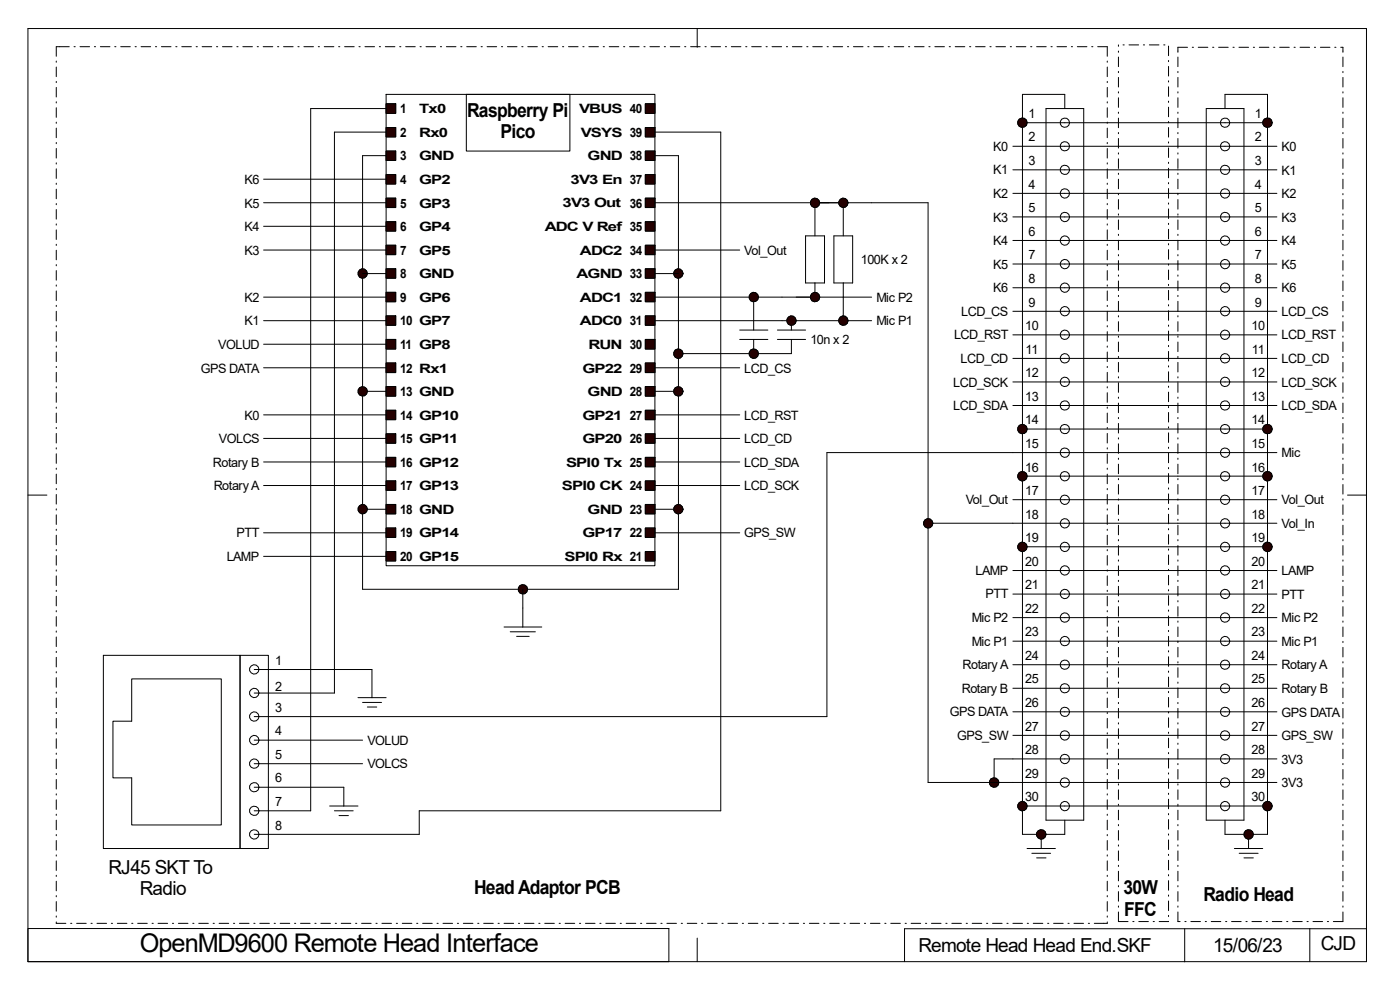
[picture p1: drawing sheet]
<svg xmlns="http://www.w3.org/2000/svg" width="297mm" height="210mm" viewBox="0 0 297 210" stroke-linecap="round" stroke-linejoin="round" font-family="sans-serif">
<g fill="none" stroke="#000" stroke-width=".21">
<path d="M5.9 6.1h284v197.9h-284zM11.9 13v.2M11.9 14.2v2.1M11.9 17.3v.2M11.9 18.5v2.1M14.7 9.9h-2.8v2M15.7 9.9h.3M17 9.9h2M20 9.9h.3M21.3 9.9h2M24.3 9.9h.3M25.6 9.9h2"/>
<path d="M28.7 9.9h.2M29.9 9.9h2.1M33 9.9h.2M34.2 9.9h2.1M37.3 9.9h.2M38.6 9.9h2M41.6 9.9h.3M42.9 9.9h2M45.9 9.9h.3M47.2 9.9h2M50.2 9.9h.3M51.5 9.9h2.1"/>
<path d="M54.6 9.9h.2M55.8 9.9h2.1M58.9 9.9h.2M60.2 9.9h2M63.2 9.9h.3M64.5 9.9h2M67.5 9.9h.3M68.8 9.9h2M71.8 9.9h.3M73.1 9.9h2M76.2 9.9h.2M77.4 9.9h2.1"/>
<path d="M80.5 9.9h.2M81.7 9.9h2.1M84.8 9.9h.2M86.1 9.9h2M89.1 9.9h.3M90.4 9.9h2M93.4 9.9h.3M94.7 9.9h2M97.7 9.9h.3M99 9.9h2M102.1 9.9h.2M103.3 9.9h2.1"/>
<path d="M106.4 9.9h.2M107.7 9.9h2M110.7 9.9h.3M112 9.9h2M115 9.9h.3M116.3 9.9h2M119.3 9.9h.3M120.6 9.9h2M123.7 9.9h.2M124.9 9.9h2.1M128 9.9h.2M129.2 9.9h2.1"/>
<path d="M132.3 9.9h.2M133.6 9.9h2M136.6 9.9h.3M137.9 9.9h2M140.9 9.9h.3M142.2 9.9h2M145.2 9.9h.3M146.5 9.9h2M147.9 6.1v3.9M149.6 9.9h.2M150.8 9.9h2.1M153.9 9.9h.2"/>
<path d="M155.2 9.9h2M158.2 9.9h.3M159.5 9.9h2M162.5 9.9h.3M163.8 9.9h2M166.8 9.9h.3M168.1 9.9h2M171.2 9.9h.2M172.4 9.9h2.1M175.5 9.9h.2M176.7 9.9h2.1M179.8 9.9h.2"/>
<path d="M181.1 9.9h2M184.1 9.9h.3M185.4 9.9h2M188.4 9.9h.3M189.7 9.9h2M192.7 9.9h.3M194 9.9h2M197.1 9.9h.2M198.3 9.9h2.1M201.4 9.9h.2M202.6 9.9h2.1M205.7 9.9h.3"/>
<path d="M207 9.9h2M210 9.9h.3M211.3 9.9h2M214.3 9.9h.3M215.6 9.9h2M218.7 9.9h.2M219.9 9.9h2.1M223 9.9h.2M224.2 9.9h2.1M227.3 9.9h.2M228.6 9.9h2M231.6 9.9h.3"/>
<path d="M232.9 9.9h2v2M234.9 13v.2M234.9 14.2v2.1M234.9 17.3v.2M234.9 18.5v2.1M237.3 9.5v.3M237.3 10.8v.3M237.3 12.1v2M237.3 15.2v.2M237.3 16.4v2.1M237.3 19.5v.2M238.3 9.5h.2"/>
<path d="M239.5 9.5h2.1M242.6 9.5h.2M243.8 9.5h2.1M246.9 9.5h.2M247.9 9.8v2M247.9 12.8v.3M247.9 14.1v2M247.9 17.1v.3M247.9 18.4v2M249.9 12.1v2M249.9 15.2v.2M249.9 16.4v2.1"/>
<path d="M249.9 19.5v.2M251.9 10h-2v1.1M252.9 10h.3M254.2 10h2M257.3 10h.2M258.5 10h2.1M261.6 10h.2M262.8 10h2.1M265.9 10h.2M267.2 10h2M270.2 10h.3M271.5 10h2"/>
<path d="M274.5 10h.3M275.8 10h2M278.8 10h.3M280.1 10h2.1M283.2 10h.2M284.4 10h.5v1.1M284.9 12.1v2M284.9 15.2v.2M284.9 16.4v2.1M284.9 19.5v.2M11.9 21.6v.2M11.9 22.9v2"/>
<path d="M11.9 25.9v.3M11.9 27.2v2M11.9 30.2v.3M11.9 31.5v2M11.9 34.5v.3M11.9 35.8v2M11.9 38.9v.2M55.9 38h26M81.9 20h57v100h-57zM81.9 22h2v2h-2zM81.9 27.1h2v1.9h-2zM81.9 32h2v2h-2z"/>
<path d="M81.9 37h2v2h-2zM81.9 23h-16v149h-12M81.9 28h-10.9v119h-17.1M81.9 33h-5v92h67v-92h-5M98.9 20h22v12h-22zM136.9 22h2v2h-2zM136.9 27.1h2v1.9h-2zM136.9 32h2v2h-2zM136.9 37h2v2h-2zM138.9 28h14v144h-64v5h-35M214.9 31h56M214.9 36h56"/>
<path d="M215.9 26h54M221.9 23h8v151h-8zM225.9 23v-3h-9v157h9v-3M234.9 21.6v.2M234.9 22.9v2M234.9 25.9v.3M234.9 27.2v2M234.9 30.2v.3M234.9 31.5v2M234.9 34.5v.3M234.9 35.8v2M234.9 38.9v.2"/>
<path d="M237.3 20.7v2.1M237.3 23.8v.2M237.3 25.1v2M237.3 28.1v.3M237.3 29.4v2M237.3 32.4v.3M237.3 33.7v2M237.3 36.7v.3M237.3 38v2M247.9 21.5v.2M247.9 22.7v2.1M247.9 25.8v.2"/>
<path d="M247.9 27.1v2M247.9 30.1v.3M247.9 31.4v2M247.9 34.4v.3M247.9 35.7v2M247.9 38.7v.3M249.9 20.7v2.1M249.9 23.8v.2M249.9 25.1v2M249.9 28.1v.3M249.9 29.4v2M249.9 32.4v.3"/>
<path d="M249.9 33.7v2M249.9 36.7v.3M249.9 38v2M255.9 23h8v151h-8zM259.9 23v-3h9v157h-9v-3M284.9 20.7v2.1M284.9 23.8v.2M284.9 25.1v2M284.9 28.1v.3M284.9 29.4v2M284.9 32.4v.3M284.9 33.7v2"/>
<path d="M284.9 36.7v.3M284.9 38v2M11.9 40.1v2.1M11.9 43.2v.2M11.9 44.4v2.1M11.9 47.5v.3M11.9 48.8v2M11.9 51.8v.3M11.9 53.1v2M11.9 56.1v.3M11.9 57.4v2M55.9 43h26"/>
<path d="M55.9 48h26M55.9 53h26M76.9 58h5M81.9 42h2v2h-2zM81.9 47h2v2h-2zM81.9 52h2v2h-2zM81.9 57h2v2h-2zM136.9 42h2v2h-2zM136.9 47h2v2h-2zM136.9 52h2v2h-2zM136.9 57h2v2h-2zM138.9 43h58v123h74"/>
<path d="M138.9 53h18M138.9 58h5M170.9 50h4v10h-4zM172.9 43v7M176.9 50h4v10h-4zM178.9 43v7M214.9 41h56M214.9 46h56M214.9 51h56M214.9 56h56M234.9 40.1v2.1M234.9 43.2v.2"/>
<path d="M234.9 44.4v2.1M234.9 47.5v.3M234.9 48.8v2M234.9 51.8v.3M234.9 53.1v2M234.9 56.1v.3M234.9 57.4v2M237.3 41.1v.2M237.3 42.3v2.1M237.3 45.4v.2M237.3 46.7v2M237.3 49.7v.3"/>
<path d="M237.3 51v2M237.3 54v.3M237.3 55.3v2M237.3 58.3v.3M237.3 59.6v2M247.9 40v2M247.9 43.1v.2M247.9 44.3v2.1M247.9 47.4v.2M247.9 48.6v2.1M247.9 51.7v.2M247.9 53v2"/>
<path d="M247.9 56v.3M247.9 57.3v2M249.9 41.1v.2M249.9 42.3v2.1M249.9 45.4v.2M249.9 46.7v2M249.9 49.7v.3M249.9 51v2M249.9 54v.3M249.9 55.3v2M249.9 58.3v.3M249.9 59.6v2"/>
<path d="M284.9 41.1v.2M284.9 42.3v2.1M284.9 45.4v.2M284.9 46.7v2M284.9 49.7v.3M284.9 51v2M284.9 54v.3M284.9 55.3v2M284.9 58.3v.3M284.9 59.6v2M11.9 60.5v.2M11.9 61.7v2.1"/>
<path d="M11.9 64.8v.2M11.9 66v2.1M11.9 69.1v.2M11.9 70.4v2M11.9 73.4v.3M11.9 74.7v2M11.9 77.7v.3M11.9 79v2M55.9 63h26M55.9 68h26M55.9 78h26M55.9 73h26"/>
<path d="M81.9 62h2v2h-2zM81.9 67h2v2h-2zM81.9 72h2v2h-2zM81.9 77h2v2h-2zM136.9 62h2v2h-2zM136.9 67h2v2h-2zM136.9 72h2v2h-2zM136.9 77h2v2h-2zM138.9 63h46M138.9 68h46M138.9 78h18M156.9 70h6"/>
<path d="M156.9 72h6M159.9 63v7M159.9 72v3M164.9 70h6M164.9 72h6M167.9 68v2M167.9 72v3h-24M172.9 60v3M178.9 60v8M214.9 61h56M214.9 66h56M214.9 71h56"/>
<path d="M214.9 76h56M234.9 60.5v.2M234.9 61.7v2.1M234.9 64.8v.2M234.9 66v2.1M234.9 69.1v.2M234.9 70.4v2M234.9 73.4v.3M234.9 74.7v2M234.9 77.7v.3M234.9 79v2M237.3 62.7v.2"/>
<path d="M237.3 63.9v2.1M237.3 67v.2M237.3 68.2v2.1M237.3 71.3v.2M237.3 72.6v2M237.3 75.6v.3M237.3 76.9v2M237.3 79.9v.3M247.9 60.3v.3M247.9 61.6v2M247.9 64.6v.3M247.9 65.9v2"/>
<path d="M247.9 69v.2M247.9 70.2v2.1M247.9 73.3v.2M247.9 74.5v2.1M247.9 77.6v.3M247.9 78.9v2M249.9 62.7v.2M249.9 63.9v2.1M249.9 67v.2M249.9 68.2v2.1M249.9 71.3v.2M249.9 72.6v2"/>
<path d="M249.9 75.6v.3M249.9 76.9v2M249.9 79.9v.3M284.9 62.7v.2M284.9 63.9v2.1M284.9 67v.2M284.9 68.2v2.1M284.9 71.3v.2M284.9 72.6v2M284.9 75.6v.3M284.9 76.9v2M284.9 79.9v.3"/>
<path d="M11.9 82v.3M11.9 83.3v2M11.9 86.4v.2M11.9 87.6v2.1M11.9 90.7v.2M11.9 91.9v2.1M11.9 95v.2M11.9 96.3v2M11.9 99.3v.3M55.9 98h26M55.9 93h26M55.9 88h26"/>
<path d="M76.9 83h5M81.9 82h2v2h-2zM81.9 87h2v2h-2zM81.9 92h2v2h-2zM81.9 97h2v2h-2zM136.9 82h2v2h-2zM136.9 87h2v2h-2zM136.9 92h2v2h-2zM136.9 97h2v2h-2zM138.9 98h18M138.9 93h18M138.9 88h18"/>
<path d="M138.9 83h5M214.9 81h56M214.9 86h56M215.9 91h54M234.9 82v.3M234.9 83.3v2M234.9 86.4v.2M234.9 87.6v2.1M234.9 90.7v.2M234.9 91.9v2.1M234.9 95v.2M234.9 96.3v2"/>
<path d="M234.9 99.3v.3M237.3 81.2v2M237.3 84.2v.3M237.3 85.5v2M237.3 88.6v.2M237.3 89.8v2.1M237.3 92.9v.2M237.3 94.1v2.1M237.3 97.2v.3M237.3 98.5v2M247.9 81.9v.3M247.9 83.2v2"/>
<path d="M247.9 86.2v.3M247.9 87.5v2M247.9 90.6v.2M247.9 91.8v2.1M247.9 94.9v.2M247.9 96.1v2.1M247.9 99.2v.2M249.9 81.2v2M249.9 84.2v.3M249.9 85.5v2M249.9 88.6v.2M249.9 89.8v2.1"/>
<path d="M249.9 92.9v.2M249.9 94.1v2.1M249.9 97.2v.3M249.9 98.5v2M270.9 96h-95.5v56h-121.5M284.9 81.2v2M284.9 84.2v.3M284.9 85.5v2M284.9 88.6v.2M284.9 89.8v2.1M284.9 92.9v.2M284.9 94.1v2.1"/>
<path d="M284.9 97.2v.3M284.9 98.5v2M5.9 105h4M11.9 100.6v2M11.9 103.6v.3M11.9 104.9v2M11.9 107.9v.3M11.9 109.2v2.1M11.9 112.3v.2M11.9 113.5v2.1M11.9 116.6v.2M11.9 117.9v2"/>
<path d="M55.9 118h26M55.9 113h26M55.9 103h26M76.9 108h5M81.9 102h2v2h-2zM81.9 107h2v2h-2zM81.9 112h2v2h-2zM81.9 117h2v2h-2zM136.9 102h2v2h-2zM136.9 107h2v2h-2zM136.9 112h2v2h-2zM136.9 117h2v2h-2z"/>
<path d="M138.9 113h18M138.9 103h18M138.9 108h5M196.9 111h74M214.9 106h56M215.9 101h54M215.9 116h54M234.9 100.6v2M234.9 103.6v.3M234.9 104.9v2M234.9 107.9v.3M234.9 109.2v2.1"/>
<path d="M234.9 112.3v.2M234.9 113.5v2.1M234.9 116.6v.2M234.9 117.9v2M237.3 101.5v.3M237.3 102.8v2M237.3 105.8v.3M237.3 107.1v2M237.3 110.2v.2M237.3 111.4v2.1M237.3 114.5v.2M237.3 115.7v2.1"/>
<path d="M237.3 118.8v.2M247.9 100.5v2M247.9 103.5v.3M247.9 104.8v2M247.9 107.8v.3M247.9 109.1v2M247.9 112.1v.3M247.9 113.4v2M247.9 116.5v.2M247.9 117.7v2.1M249.9 101.5v.3M249.9 102.8v2"/>
<path d="M249.9 105.8v.3M249.9 107.1v2M249.9 110.2v.2M249.9 111.4v2.1M249.9 114.5v.2M249.9 115.7v2.1M249.9 118.8v.2M284.9 101.5v.3M284.9 102.8v2M284.9 105.8v.3M284.9 107.1v2M284.9 110.2v.2"/>
<path d="M284.9 111.4v2.1M284.9 114.5v.2M284.9 115.7v2.1M284.9 118.8v.2M285.9 105h4M11.9 120.9v.3M11.9 122.2v2M11.9 125.2v.3M11.9 126.5v2M11.9 129.5v.3M11.9 130.8v2M11.9 133.9v.2"/>
<path d="M11.9 135.1v2.1M11.9 138.2v.2M11.9 139.4v2.1M21.9 139h29v41h-29zM50.9 139h6v41h-6zM106.9 133h8M108.2 134h5.4M109.6 135h2.7M110.9 125v8M214.9 121h56M214.9 126h56M214.9 131h56"/>
<path d="M214.9 136h56M234.9 120.9v.3M234.9 122.2v2M234.9 125.2v.3M234.9 126.5v2M234.9 129.5v.3M234.9 130.8v2M234.9 133.9v.2M234.9 135.1v2.1M234.9 138.2v.2M234.9 139.4v2.1M237.3 120.1v2"/>
<path d="M237.3 123.1v.3M237.3 124.4v2M237.3 127.4v.3M237.3 128.7v2M237.3 131.7v.3M237.3 133v2M237.3 136.1v.2M237.3 137.3v2.1M247.9 120.8v.2M247.9 122v2.1M247.9 125.1v.2M247.9 126.4v2"/>
<path d="M247.9 129.4v.3M247.9 130.7v2M247.9 133.7v.3M247.9 135v2M247.9 138v.3M247.9 139.3v2.1M249.9 120.1v2M249.9 123.1v.3M249.9 124.4v2M249.9 127.4v.3M249.9 128.7v2M249.9 131.7v.3"/>
<path d="M249.9 133v2M249.9 136.1v.2M249.9 137.3v2.1M284.9 120.1v2M284.9 123.1v.3M284.9 124.4v2M284.9 127.4v.3M284.9 128.7v2M284.9 131.7v.3M284.9 133v2M284.9 136.1v.2M284.9 137.3v2.1"/>
<path d="M11.9 142.5v.2M11.9 143.8v2M11.9 146.8v.3M11.9 148.1v2M11.9 151.1v.3M11.9 152.4v2M11.9 155.4v.3M11.9 156.7v2M11.9 159.8v.2M27.9 144h19v31h-19v-10h-3.9v-12h3.9zM53.9 142h25v6M53.9 157h23"/>
<path d="M75.9 148h6M76.9 149h4M77.9 150h2M214.9 141h56M214.9 146h56M214.9 151h56M214.9 156h56M234.9 142.5v.2M234.9 143.8v2M234.9 146.8v.3M234.9 148.1v2M234.9 151.1v.3"/>
<path d="M234.9 152.4v2M234.9 155.4v.3M234.9 156.7v2M234.9 159.8v.2M237.3 140.4v.2M237.3 141.6v2.1M237.3 144.7v.2M237.3 146v2M237.3 149v.3M237.3 150.3v2M237.3 153.3v.3M237.3 154.6v2"/>
<path d="M237.3 157.6v.3M237.3 158.9v2.1M247.9 142.4v.2M247.9 143.6v2.1M247.9 146.7v.2M247.9 148v2M247.9 151v.3M247.9 152.3v2M247.9 155.3v.3M247.9 156.6v2M247.9 159.6v.3M249.9 140.4v.2"/>
<path d="M249.9 141.6v2.1M249.9 144.7v.2M249.9 146v2M249.9 149v.3M249.9 150.3v2M249.9 153.3v.3M249.9 154.6v2M249.9 157.6v.3M249.9 158.9v2.1M284.9 140.4v.2M284.9 141.6v2.1M284.9 144.7v.2"/>
<path d="M284.9 146v2M284.9 149v.3M284.9 150.3v2M284.9 153.3v.3M284.9 154.6v2M284.9 157.6v.3M284.9 158.9v2.1M11.9 161v2.1M11.9 164.1v.2M11.9 165.4v2M11.9 168.4v.3M11.9 169.7v2"/>
<path d="M11.9 172.7v.3M11.9 174v2M11.9 177v.3M11.9 178.3v2M53.9 162h23M53.9 167h19v4M69.9 171h6M71 172h3.9M71.9 173h2M215.9 171h54M220.9 177v3M234.9 161v2.1"/>
<path d="M234.9 164.1v.2M234.9 165.4v2M234.9 168.4v.3M234.9 169.7v2M234.9 172.7v.3M234.9 174v2M234.9 177v.3M234.9 178.3v2M237.3 162v.2M237.3 163.2v2.1M237.3 166.3v.2M237.3 167.6v2"/>
<path d="M237.3 170.6v.3M237.3 171.9v2M237.3 174.9v.3M237.3 176.2v2M237.3 179.2v.3M247.9 160.9v2M247.9 164v.2M247.9 165.2v2.1M247.9 168.3v.2M247.9 169.5v2.1M247.9 172.6v.2M247.9 173.9v2"/>
<path d="M247.9 176.9v.3M247.9 178.2v2M249.9 162v.2M249.9 163.2v2.1M249.9 166.3v.2M249.9 167.6v2M249.9 170.6v.3M249.9 171.9v2M249.9 174.9v.3M249.9 176.2v2M249.9 179.2v.3M264.9 177v3"/>
<path d="M270.9 161h-60v5M284.9 162v.2M284.9 163.2v2.1M284.9 166.3v.2M284.9 167.6v2M284.9 170.6v.3M284.9 171.9v2M284.9 174.9v.3M284.9 176.2v2M284.9 179.2v.3M5.9 197h136v7h-136zM11.9 181.4v.2"/>
<path d="M11.9 182.6v2.1M11.9 185.7v.2M11.9 186.9v2.1M11.9 190v.2M11.9 191.3v2M11.9 194.3v.3M11.9 195.6v.3h2.1M15 195.9h.2M16.3 195.9h2M19.3 195.9h.3M20.6 195.9h2M23.6 195.9h.3"/>
<path d="M24.9 195.9h2M27.9 195.9h.3M29.2 195.9h2M32.3 195.9h.2M33.5 195.9h2.1M36.6 195.9h.2M37.8 195.9h2.1M40.9 195.9h.2M42.2 195.9h2M45.2 195.9h.3M46.5 195.9h2M49.5 195.9h.3"/>
<path d="M50.8 195.9h2M53.8 195.9h.3M55.1 195.9h2M58.2 195.9h.2M59.4 195.9h2.1M62.5 195.9h.2M63.8 195.9h2M66.8 195.9h.3M68.1 195.9h2M71.1 195.9h.3M72.4 195.9h2M75.4 195.9h.3"/>
<path d="M76.7 195.9h2M79.8 195.9h.2M81 195.9h2.1M84.1 195.9h.2M85.3 195.9h2.1M88.4 195.9h.2M89.7 195.9h2M92.7 195.9h.3M94 195.9h2M97 195.9h.3M98.3 195.9h2M101.3 195.9h.3"/>
<path d="M102.6 195.9h2M105.7 195.9h.2M106.9 195.9h2.1M110 195.9h.2M111.3 195.9h2M114.3 195.9h.3M115.6 195.9h2M118.6 195.9h.3M119.9 195.9h2M122.9 195.9h.3M124.2 195.9h2M127.3 195.9h.2"/>
<path d="M128.5 195.9h2.1M131.6 195.9h.2M132.8 195.9h2.1M135.9 195.9h.2M137.2 195.9h2M140.2 195.9h.3M141.5 195.9h2M144.5 195.9h.3M145.8 195.9h2M147.9 199v5M148.8 195.9h.3M150.1 195.9h2"/>
<path d="M153.2 195.9h.2M154.4 195.9h2.1M157.5 195.9h.2M158.7 195.9h2.1M161.8 195.9h.3M163.1 195.9h2M166.1 195.9h.3M167.4 195.9h2M170.4 195.9h.3M171.7 195.9h2M174.8 195.9h.2M176 195.9h2.1"/>
<path d="M179.1 195.9h.2M180.3 195.9h2.1M183.4 195.9h.2M184.7 195.9h2M187.7 195.9h.3M189 195.9h2M192 195.9h.3M193.3 195.9h2M196.3 195.9h.3M197.6 195.9h2M200.7 195.9h.2M201.9 195.9h2.1"/>
<path d="M205 195.9h.2M206.2 195.9h2.1M209.3 195.9h.2M210.6 195.9h2M213.6 195.9h.3M214.9 195.9h2M217.9 180h6M217.9 195.9h.3M218.9 181h4M219.2 195.9h2M219.9 182h2M222.2 195.9h.3"/>
<path d="M223.5 195.9h2.1M226.6 195.9h.2M227.8 195.9h2.1M230.9 195.9h.2M234.9 181.4v.2M234.9 182.6v2.1M234.9 185.7v.2M234.9 186.9v2.1M234.9 190v.2M234.9 191.3v2M234.9 194.3v.3M234.9 195.6v.3h-2.7"/>
<path d="M237.3 193.5v2h2M237.3 180.5v2M237.3 183.6v.2M237.3 184.8v2.1M237.3 187.9v.2M237.3 189.1v2.1M237.3 192.2v.2M240.3 195.5h.3M241.6 195.5h2M244.6 195.5h.3M247.9 195.5h-2M247.9 181.2v.3"/>
<path d="M247.9 182.5v2M247.9 185.5v.3M247.9 186.8v2M247.9 189.9v.2M247.9 191.1v2.1M247.9 194.2v.2M249.9 193.5v2h.5M249.9 180.5v2M249.9 183.6v.2M249.9 184.8v2.1M249.9 187.9v.2M249.9 189.1v2.1"/>
<path d="M249.9 192.2v.2M251.3 197v7M251.4 195.5h.2M252.6 195.5h2.1M255.7 195.5h.2M257 195.5h2M260 195.5h.3M261.3 195.5h2M261.9 180h6M262.9 181h4M263.9 182h2M264.3 195.5h.3"/>
<path d="M265.6 195.5h2M268.6 195.5h.3M269.9 195.5h2M273 195.5h.2M274.2 195.5h2.1M277.3 195.5h.2M277.9 197v7M278.6 195.5h2M281.6 195.5h.3M284.9 193.5v2h-2M284.9 180.5v2M284.9 183.6v.2"/>
<path d="M284.9 184.8v2.1M284.9 187.9v.2M284.9 189.1v2.1M284.9 192.2v.2M289.9 197h-98v7"/>
<circle cx="216.9" cy="26" r="1"/>
<circle cx="225.9" cy="26" r="1"/>
<circle cx="225.9" cy="31" r="1"/>
<circle cx="225.9" cy="36" r="1"/>
<circle cx="259.9" cy="26" r="1"/>
<circle cx="259.9" cy="31" r="1"/>
<circle cx="259.9" cy="36" r="1"/>
<circle cx="268.9" cy="26" r="1"/>
<circle cx="76.9" cy="58" r="1.01"/>
<circle cx="143.9" cy="58" r="1.01"/>
<circle cx="172.9" cy="43" r="1"/>
<circle cx="178.9" cy="43" r="1"/>
<circle cx="225.9" cy="51" r="1"/>
<circle cx="225.9" cy="56" r="1"/>
<circle cx="225.9" cy="41" r="1"/>
<circle cx="225.9" cy="46" r="1"/>
<circle cx="259.9" cy="41" r="1"/>
<circle cx="259.9" cy="46" r="1"/>
<circle cx="259.9" cy="51" r="1"/>
<circle cx="259.9" cy="56" r="1"/>
<circle cx="143.9" cy="75" r="1"/>
<circle cx="159.9" cy="63" r="1.01"/>
<circle cx="159.9" cy="75" r="1"/>
<circle cx="167.9" cy="68" r="1.01"/>
<circle cx="172.9" cy="63" r="1.01"/>
<circle cx="178.9" cy="68" r="1.01"/>
<circle cx="225.9" cy="71" r="1.01"/>
<circle cx="225.9" cy="76" r="1.01"/>
<circle cx="225.9" cy="61" r="1"/>
<circle cx="225.9" cy="66" r="1"/>
<circle cx="259.9" cy="76" r="1.01"/>
<circle cx="259.9" cy="71" r="1.01"/>
<circle cx="259.9" cy="66" r="1"/>
<circle cx="259.9" cy="61" r="1"/>
<circle cx="76.9" cy="83" r="1"/>
<circle cx="143.9" cy="83" r="1"/>
<circle cx="216.9" cy="91" r="1"/>
<circle cx="225.9" cy="81" r="1.01"/>
<circle cx="225.9" cy="91" r="1"/>
<circle cx="225.9" cy="96" r="1"/>
<circle cx="225.9" cy="86" r="1"/>
<circle cx="259.9" cy="81" r="1.01"/>
<circle cx="259.9" cy="96" r="1"/>
<circle cx="259.9" cy="86" r="1"/>
<circle cx="259.9" cy="91" r="1"/>
<circle cx="268.9" cy="91" r="1"/>
<circle cx="76.9" cy="108" r="1"/>
<circle cx="143.9" cy="108" r="1"/>
<circle cx="196.9" cy="111" r="1"/>
<circle cx="216.9" cy="116" r="1"/>
<circle cx="216.9" cy="101" r="1"/>
<circle cx="225.9" cy="106" r="1"/>
<circle cx="225.9" cy="111" r="1"/>
<circle cx="225.9" cy="101" r="1"/>
<circle cx="225.9" cy="116" r="1"/>
<circle cx="259.9" cy="116" r="1"/>
<circle cx="259.9" cy="111" r="1"/>
<circle cx="259.9" cy="101" r="1"/>
<circle cx="259.9" cy="106" r="1"/>
<circle cx="268.9" cy="101" r="1"/>
<circle cx="268.9" cy="116" r="1"/>
<circle cx="110.9" cy="125" r="1"/>
<circle cx="225.9" cy="131" r="1.01"/>
<circle cx="225.9" cy="136" r="1.01"/>
<circle cx="225.9" cy="121" r="1"/>
<circle cx="225.9" cy="126" r="1"/>
<circle cx="259.9" cy="136" r="1.01"/>
<circle cx="259.9" cy="131" r="1.01"/>
<circle cx="259.9" cy="126" r="1"/>
<circle cx="259.9" cy="121" r="1"/>
<circle cx="53.9" cy="157" r="1.01"/>
<circle cx="53.9" cy="152" r="1.01"/>
<circle cx="54" cy="142" r="1"/>
<circle cx="54" cy="147" r="1"/>
<circle cx="225.9" cy="151" r="1"/>
<circle cx="225.9" cy="146" r="1"/>
<circle cx="225.9" cy="156" r="1"/>
<circle cx="225.9" cy="141" r="1"/>
<circle cx="259.9" cy="146" r="1"/>
<circle cx="259.9" cy="151" r="1"/>
<circle cx="259.9" cy="156" r="1"/>
<circle cx="259.9" cy="141" r="1"/>
<circle cx="53.9" cy="162" r="1.01"/>
<circle cx="54" cy="172" r="1"/>
<circle cx="54" cy="177" r="1"/>
<circle cx="54" cy="167" r="1"/>
<circle cx="210.9" cy="166" r="1.01"/>
<circle cx="216.9" cy="171" r="1"/>
<circle cx="220.9" cy="177" r="1"/>
<circle cx="225.9" cy="161" r="1"/>
<circle cx="225.9" cy="166" r="1"/>
<circle cx="225.9" cy="171" r="1"/>
<circle cx="259.9" cy="161" r="1"/>
<circle cx="259.9" cy="171" r="1"/>
<circle cx="259.9" cy="166" r="1"/>
<circle cx="264.9" cy="177" r="1"/>
<circle cx="268.9" cy="171" r="1"/>
</g>
<g fill="#240000" stroke="#240000" stroke-width=".21">
<path d="M81.9 22h2v2h-2z" fill-rule="evenodd"/>
<path d="M81.9 27.1h2v1.9h-2z" fill-rule="evenodd"/>
<path d="M81.9 32h2v2h-2z" fill-rule="evenodd"/>
<path d="M81.9 37h2v2h-2z" fill-rule="evenodd"/>
<path d="M81.9 42h2v2h-2z" fill-rule="evenodd"/>
<path d="M81.9 47h2v2h-2z" fill-rule="evenodd"/>
<path d="M81.9 52h2v2h-2z" fill-rule="evenodd"/>
<path d="M81.9 57h2v2h-2z" fill-rule="evenodd"/>
<path d="M81.9 62h2v2h-2z" fill-rule="evenodd"/>
<path d="M81.9 67h2v2h-2z" fill-rule="evenodd"/>
<path d="M81.9 72h2v2h-2z" fill-rule="evenodd"/>
<path d="M81.9 77h2v2h-2z" fill-rule="evenodd"/>
<path d="M81.9 82h2v2h-2z" fill-rule="evenodd"/>
<path d="M81.9 87h2v2h-2z" fill-rule="evenodd"/>
<path d="M81.9 92h2v2h-2z" fill-rule="evenodd"/>
<path d="M81.9 97h2v2h-2z" fill-rule="evenodd"/>
<path d="M81.9 102h2v2h-2z" fill-rule="evenodd"/>
<path d="M81.9 107h2v2h-2z" fill-rule="evenodd"/>
<path d="M81.9 112h2v2h-2z" fill-rule="evenodd"/>
<path d="M81.9 117h2v2h-2z" fill-rule="evenodd"/>
<path d="M136.9 22h2v2h-2z" fill-rule="evenodd"/>
<path d="M136.9 27.1h2v1.9h-2z" fill-rule="evenodd"/>
<path d="M136.9 32h2v2h-2z" fill-rule="evenodd"/>
<path d="M136.9 37h2v2h-2z" fill-rule="evenodd"/>
<path d="M136.9 42h2v2h-2z" fill-rule="evenodd"/>
<path d="M136.9 47h2v2h-2z" fill-rule="evenodd"/>
<path d="M136.9 52h2v2h-2z" fill-rule="evenodd"/>
<path d="M136.9 57h2v2h-2z" fill-rule="evenodd"/>
<path d="M136.9 62h2v2h-2z" fill-rule="evenodd"/>
<path d="M136.9 67h2v2h-2z" fill-rule="evenodd"/>
<path d="M136.9 72h2v2h-2z" fill-rule="evenodd"/>
<path d="M136.9 77h2v2h-2z" fill-rule="evenodd"/>
<path d="M136.9 82h2v2h-2z" fill-rule="evenodd"/>
<path d="M136.9 87h2v2h-2z" fill-rule="evenodd"/>
<path d="M136.9 92h2v2h-2z" fill-rule="evenodd"/>
<path d="M136.9 97h2v2h-2z" fill-rule="evenodd"/>
<path d="M136.9 102h2v2h-2z" fill-rule="evenodd"/>
<path d="M136.9 107h2v2h-2z" fill-rule="evenodd"/>
<path d="M136.9 112h2v2h-2z" fill-rule="evenodd"/>
<path d="M136.9 117h2v2h-2z" fill-rule="evenodd"/>
<circle cx="268.9" cy="26" r="1.02"/>
<circle cx="268.9" cy="91" r="1.01"/>
<circle cx="268.9" cy="101" r="1.01"/>
<circle cx="268.9" cy="116" r="1.01"/>
<circle cx="268.9" cy="171" r="1.01"/>
<circle cx="264.9" cy="177" r=".99"/>
<circle cx="216.9" cy="26" r="1.01"/>
<circle cx="216.9" cy="91" r="1"/>
<circle cx="216.9" cy="116" r="1"/>
<circle cx="216.9" cy="171" r="1"/>
<circle cx="220.9" cy="177" r="1.01"/>
<circle cx="210.9" cy="166" r="1.01"/>
<circle cx="172.9" cy="63" r="1"/>
<circle cx="178.9" cy="68" r="1"/>
<circle cx="178.9" cy="43" r=".99"/>
<circle cx="172.9" cy="43" r=".99"/>
<circle cx="110.9" cy="125" r=".99"/>
<circle cx="143.9" cy="58" r=".99"/>
<circle cx="143.9" cy="83" r=".99"/>
<circle cx="143.9" cy="108" r=".99"/>
<circle cx="76.9" cy="108" r=".99"/>
<circle cx="76.9" cy="83" r=".99"/>
<circle cx="76.9" cy="58" r=".99"/>
<circle cx="216.9" cy="101" r="1"/>
<circle cx="196.9" cy="111" r=".99"/>
<circle cx="167.9" cy="68" r="1"/>
<circle cx="159.9" cy="63" r="1"/>
<circle cx="159.9" cy="75" r=".99"/>
<circle cx="143.9" cy="75" r=".99"/>
</g>
<text font-size="5.5" x="29.7" y="202">OpenMD9600 Remote Head Interface</text>
<g font-size="4.1">
<text x="99.1" y="24.8">Raspberry Pi</text>
<text x="106.2" y="29.3">Pico</text>
<text x="23" y="185.4">RJ45 SKT To</text>
<text x="29.7" y="189.9">Radio</text>
<text x="100.6" y="189.7">Head Adaptor PCB</text>
<text x="238.3" y="189.7">30W</text>
<text x="255.3" y="191.2">Radio Head</text>
<text x="238.5" y="194.3">FFC</text>
<text x="194.9" y="202.1">Remote Head Head End.SKF</text>
<text x="257.3" y="201.9">15/06/23</text>
<text x="280.2" y="201.6">CJD</text>
</g>
<g font-size="2.7">
<text x="84.9" y="24">1</text>
<text x="84.9" y="29">2</text>
<text x="88.9" y="24">Tx0</text>
<text x="88.9" y="29">Rx0</text>
<text x="122.8" y="24">VBUS 40</text>
<text x="123.2" y="29">VSYS 39</text>
<text x="218.2" y="25">1</text>
<text x="266.2" y="25">1</text>
<text x="84.9" y="34">3</text>
<text x="88.9" y="34">GND</text>
<text x="124.7" y="34">GND 38</text>
<text x="210.7" y="32">K0</text>
<text x="218.2" y="30">2</text>
<text x="218.2" y="35">3</text>
<text x="266.2" y="30">2</text>
<text x="266.2" y="35">3</text>
<text x="271.9" y="32">K0</text>
<text x="51.9" y="39">K6</text>
<text x="84.9" y="39">4</text>
<text x="88.9" y="39">GP2</text>
<text x="121" y="39">3V3 En 37</text>
<text x="210.7" y="37">K1</text>
<text x="210.7" y="42">K2</text>
<text x="218.2" y="40">4</text>
<text x="266.2" y="40">4</text>
<text x="271.9" y="37">K1</text>
<text x="51.9" y="44">K5</text>
<text x="84.9" y="44">5</text>
<text x="88.9" y="44">GP3</text>
<text x="119.3" y="44">3V3 Out 36</text>
<text x="210.7" y="47">K3</text>
<text x="218.2" y="45">5</text>
<text x="266.2" y="45">5</text>
<text x="271.9" y="42">K2</text>
<text x="271.9" y="47">K3</text>
<text x="51.9" y="49">K4</text>
<text x="84.9" y="49">6</text>
<text x="88.9" y="49">GP4</text>
<text x="115.6" y="49">ADC V Ref 35</text>
<text x="210.7" y="52">K4</text>
<text x="218.2" y="50">6</text>
<text x="266.2" y="50">6</text>
<text x="271.9" y="52">K4</text>
<text x="51.9" y="54">K3</text>
<text x="84.9" y="54">7</text>
<text x="84.9" y="59">8</text>
<text x="88.9" y="59">GND</text>
<text x="88.9" y="54">GP5</text>
<text x="122.3" y="59">AGND 33</text>
<text x="123" y="54">ADC2</text>
<text x="133.6" y="54">34</text>
<text x="157.9" y="54">Vol_Out</text>
<text x="182.6" y="56">100K x 2</text>
<text x="210.7" y="57">K5</text>
<text x="218.2" y="55">7</text>
<text x="266.2" y="55">7</text>
<text x="271.9" y="57">K5</text>
<text x="51.9" y="64">K2</text>
<text x="84.9" y="64">9</text>
<text x="88.9" y="64">GP6</text>
<text x="123" y="64">ADC1</text>
<text x="133.6" y="64">32</text>
<text x="185.9" y="64">Mic P2</text>
<text x="210.7" y="62">K6</text>
<text x="218.2" y="60">8</text>
<text x="218.2" y="65">9</text>
<text x="266.2" y="60">8</text>
<text x="266.2" y="65">9</text>
<text x="271.9" y="62">K6</text>
<text x="51.9" y="69">K1</text>
<text x="84.9" y="69">10 GP7</text>
<text x="123" y="69">ADC0</text>
<text x="133.6" y="69">31</text>
<text x="185.9" y="69">Mic P1</text>
<text x="202.4" y="72">LCD_RST</text>
<text x="203.9" y="67">LCD_CS</text>
<text x="217.5" y="70">10</text>
<text x="265.5" y="70">10</text>
<text x="271.9" y="67">LCD_CS</text>
<text x="46.3" y="74">VOLUD</text>
<text x="84.9" y="74">11 GP8</text>
<text x="124.8" y="74">RUN 30</text>
<text x="171.9" y="73">10n x 2</text>
<text x="203.8" y="77">LCD_CD</text>
<text x="217.6" y="75">11</text>
<text x="265.6" y="75">11</text>
<text x="271.9" y="72">LCD_RST</text>
<text x="271.9" y="77">LCD_CD</text>
<text x="42.6" y="79">GPS DATA</text>
<text x="84.9" y="79">12 Rx1</text>
<text x="123.6" y="79">GP22</text>
<text x="133.6" y="79">29</text>
<text x="157.9" y="79">LCD_CS</text>
<text x="202.2" y="82">LCD_SCK</text>
<text x="217.5" y="80">12</text>
<text x="265.5" y="80">12</text>
<text x="271.9" y="82">LCD_SCK</text>
<text x="51.9" y="89">K0</text>
<text x="84.9" y="84">13 GND</text>
<text x="84.9" y="89">14 GP10</text>
<text x="123.6" y="89">GP21</text>
<text x="124.7" y="84">GND 28</text>
<text x="133.6" y="89">27</text>
<text x="157.9" y="89">LCD_RST</text>
<text x="202.2" y="87">LCD_SDA</text>
<text x="217.5" y="85">13</text>
<text x="217.5" y="90">14</text>
<text x="265.5" y="85">13</text>
<text x="265.5" y="90">14</text>
<text x="271.9" y="87">LCD_SDA</text>
<text x="46.4" y="94">VOLCS</text>
<text x="84.9" y="94">15 GP11</text>
<text x="123.6" y="94">GP20</text>
<text x="133.6" y="94">26</text>
<text x="157.9" y="94">LCD_CD</text>
<text x="217.5" y="95">15</text>
<text x="265.5" y="95">15</text>
<text x="45.2" y="99">Rotary B</text>
<text x="84.9" y="99">16 GP12</text>
<text x="120.1" y="99">SPI0 Tx 25</text>
<text x="157.9" y="99">LCD_SDA</text>
<text x="217.5" y="100">16</text>
<text x="265.5" y="100">16</text>
<text x="271.9" y="97">Mic</text>
<text x="45.3" y="104">Rotary A</text>
<text x="84.9" y="104">17 GP13</text>
<text x="119.2" y="104">SPI0 CK 24</text>
<text x="157.9" y="104">LCD_SCK</text>
<text x="204.9" y="107">Vol_Out</text>
<text x="217.5" y="105">17</text>
<text x="265.5" y="105">17</text>
<text x="271.9" y="107">Vol_Out</text>
<text x="84.9" y="109">18 GND</text>
<text x="124.7" y="109">GND 23</text>
<text x="217.5" y="110">18</text>
<text x="265.5" y="110">18</text>
<text x="271.9" y="112">Vol_In</text>
<text x="48.1" y="119">LAMP</text>
<text x="50.2" y="114">PTT</text>
<text x="84.9" y="114">19 GP14</text>
<text x="84.9" y="119">20 GP15</text>
<text x="119.8" y="119">SPI0 Rx 21</text>
<text x="123.6" y="114">GP17</text>
<text x="133.6" y="114">22</text>
<text x="157.9" y="114">GPS_SW</text>
<text x="217.5" y="115">19</text>
<text x="265.5" y="115">19</text>
<text x="207" y="122">LAMP</text>
<text x="217.5" y="120">20</text>
<text x="217.5" y="125">21</text>
<text x="265.5" y="120">20</text>
<text x="265.5" y="125">21</text>
<text x="271.9" y="122">LAMP</text>
<text x="206.2" y="132">Mic P2</text>
<text x="209.1" y="127">PTT</text>
<text x="217.5" y="130">22</text>
<text x="265.5" y="130">22</text>
<text x="271.9" y="127">PTT</text>
<text x="271.9" y="132">Mic P2</text>
<text x="206.2" y="137">Mic P1</text>
<text x="217.5" y="135">23</text>
<text x="265.5" y="135">23</text>
<text x="271.9" y="137">Mic P1</text>
<text x="58.4" y="141">1</text>
<text x="204.2" y="142">Rotary A</text>
<text x="217.5" y="140">24</text>
<text x="265.5" y="140">24</text>
<text x="271.9" y="142">Rotary A</text>
<text x="58.4" y="146.6">2</text>
<text x="204" y="147">Rotary B</text>
<text x="217.5" y="145">25</text>
<text x="217.5" y="150">26</text>
<text x="265.5" y="145">25</text>
<text x="265.5" y="150">26</text>
<text x="271.9" y="147">Rotary B</text>
<text x="58.4" y="156">4</text>
<text x="58.4" y="151">3</text>
<text x="201.5" y="152">GPS DATA</text>
<text x="217.5" y="155">27</text>
<text x="265.5" y="155">27</text>
<text x="271.9" y="152">GPS DATA</text>
<text x="58.4" y="161">5</text>
<text x="77.9" y="158">VOLUD</text>
<text x="203.1" y="157">GPS_SW</text>
<text x="217.5" y="160">28</text>
<text x="265.5" y="160">28</text>
<text x="271.9" y="157">GPS_SW</text>
<text x="58.4" y="166">6</text>
<text x="77.9" y="163">VOLCS</text>
<text x="217.5" y="165">29</text>
<text x="265.5" y="165">29</text>
<text x="271.9" y="162">3V3</text>
<text x="271.9" y="167">3V3</text>
<text x="58.4" y="171">7</text>
<text x="217.5" y="170">30</text>
<text x="265.5" y="170">30</text>
<text x="58.4" y="176">8</text>
</g>
</svg>
